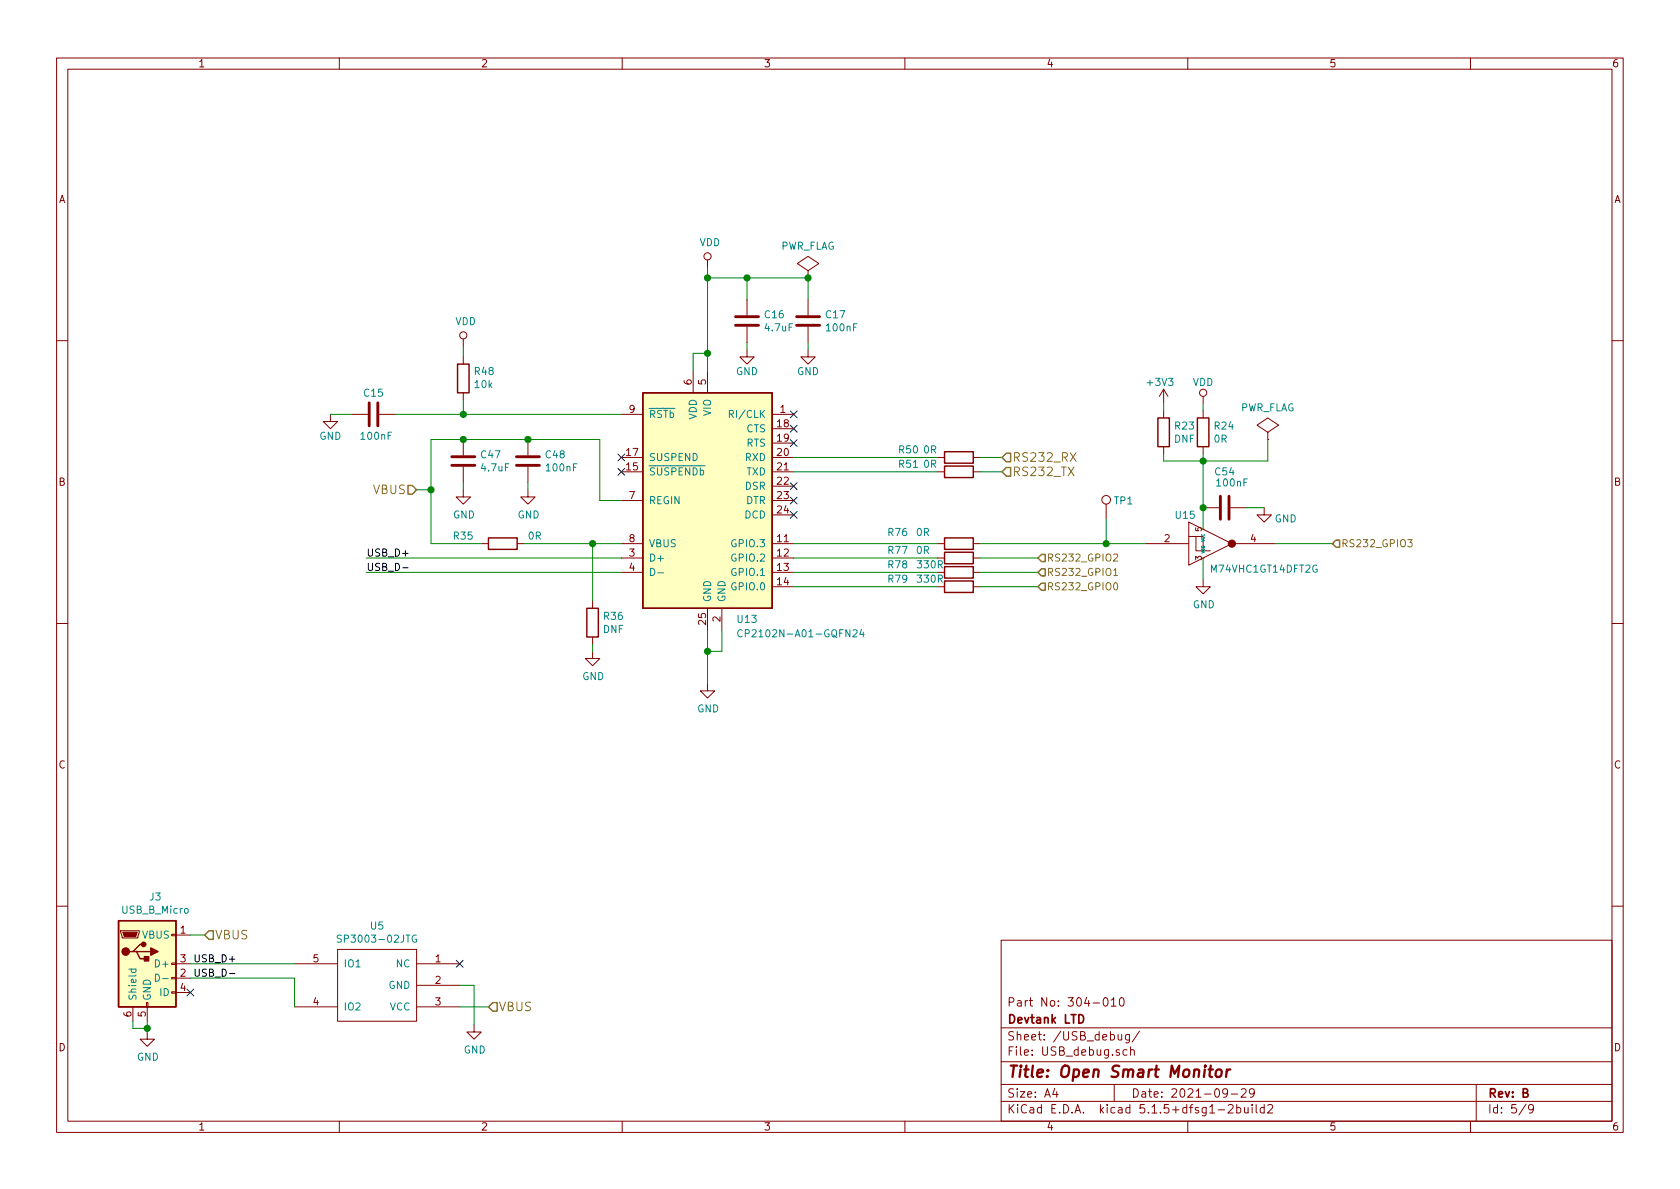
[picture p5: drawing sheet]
<svg xmlns="http://www.w3.org/2000/svg" width="297mm" height="210mm" viewBox="0 0 297 210" stroke-linecap="round" stroke-linejoin="round" font-family="sans-serif">
<g fill="none" stroke="#840000" stroke-width=".18">
<path d="M10 10.3h277v189.9h-277zM12 12.2h273v186.1h-273zM60 10.3v1.9M110 10.3v1.9M160 10.3v1.9M210 10.3v1.9M260 10.3v1.9M81.9 59.9v1.3M125.1 46v1.2M132.1 53v2.7M132.1 57.8v2.8M142.9 47.9l1.9-1.3-1.9-1.3-1.9 1.3 1.9 1.3v1.2"/>
<path d="M142.9 49.1h.1M142.9 53v2.7M142.9 57.8v2.8M10 60.2h2M58.4 73.3v1.2h1.3l-1.3 1.3-1.3-1.3h1.3M62.2 73.3h2.8M67.1 73.3h2.7M81.9 63.1v1.3M81.9 69.5v1.2M81.9 77.7v2.8M93.3 77.7v2.8M109.9 73.3h3.8"/>
<path d="M122.6 65.7v3.8M125.1 65.7v3.8M132.1 61.8v1.3h1.2l-1.2 1.3-1.3-1.3h1.3M136.5 73.3h3.8M136.5 75.8h3.8M136.5 78.4h3.8M142.9 61.8v1.3h1.2l-1.2 1.3-1.3-1.3h1.3M205.7 68.8l-.7 1.3M205.7 68.8v2.6M205.7 72.6v1.3M205.7 79v1.3M205.7 68.8l.8 1.3"/>
<path d="M212.7 70.1v1.3M212.7 72.6v1.3M212.7 79v1.3M224.2 76.4l1.9-1.2-1.9-1.3-2 1.3 2 1.2v1.3M224.2 77.7h.1M285 60.2h2M81.9 86.6v1.3h1.3l-1.3 1.2-1.3-1.2h1.3M81.9 82.5v2.8M85.1 96.1h1.3M91.4 96.1h1.3M93.3 86.6v1.3h1.3l-1.3 1.2-1.2-1.2h1.2M93.3 82.5v2.8"/>
<path d="M109.9 80.9h3.8M109.9 83.4h3.8M109.9 96.1h3.8M109.9 98.7h3.8M109.9 88.5h3.8M136.5 80.9h3.8M136.5 83.4h3.8M136.5 96.1h3.8M136.5 98.7h3.8M136.5 86h3.8M136.5 88.5h3.8M136.5 91.1h3.8"/>
<path d="M165.7 80.9h1.3M165.7 83.4h1.3M165.7 96.1h1.3M172.1 80.9h1.3M172.1 83.4h1.3M172.1 96.1h1.3M172.1 98.7h1.3M195.6 89.1v2.6M202.6 96.1h7.6M210.2 92.3l7.6 3.8-7.6 3.8zM210.2 94.9h1.3v2.5h1.2M211.5 94.9h1.2v2.5h1.3"/>
<path d="M212.7 89.8h2.8M217.6 89.8h2.7M217.8 96.1h7.6M223.5 89.8v1.3h1.3l-1.3 1.2-1.3-1.2h1.3M10 110.3h2M104.8 115.2v1.3h1.2l-1.2 1.2-1.3-1.2h1.3M104.8 106.3v1.3M104.8 112.6v1.3M109.9 101.2h3.8M125.1 107.6v3.8M127.6 107.6v3.8M136.5 101.2h3.8"/>
<path d="M136.5 103.8h3.8M165.7 103.8h1.3M172.1 101.2h1.3M172.1 103.8h1.3M212.7 102.5v1.3h1.3l-1.3 1.2-1.2-1.2h1.2M285 110.3h2M125.1 120.9v1.3h1.3l-1.3 1.2-1.3-1.2h1.3M10 160.2h2M21.3 164.6h3.3v.2l-.2 1.1h-2.8zM23.5 178v2.6M25.9 177.3h.3v.7h-.3zM26 178v2.6"/>
<path d="M30.4 175.4h.7v.2h-.7zM30.4 172.8h.7v.3h-.7zM30.4 170.3h.7v.3h-.7zM30.4 165.2h.7v.3h-.7zM31.1 165.3h2.6M31.1 173h2.6M31.1 170.4h2.6M31.1 175.5h2.6M52.1 170.4h7.6M52.1 178h7.6M59.7 167.9h14v12.7h-14zM73.7 170.4h7.6"/>
<path d="M73.7 174.2h7.6M73.7 178h7.6M177 166.3h108v32h-108zM195.2 176.6l.2-.2a.8 .8 0 0 1 .5 .8 .8 .8 0 0 1-.5 .7l-.2-.1-.2-.4zM196.5 176.9l.4-.5v1.5M196.5 177.9h.8M198.1 176.5l.3-.1a.94 .94 0 0 1 0 1.5h-.1a1 1 0 0 1-.2-1.4zM285 160.2h2M26 182.5v1.3h1.3l-1.3 1.2-1.2-1.2h1.2M60 198.3v1.9M83.8 181.2v1.3h1.3l-1.3 1.3-1.3-1.3h1.3M110 198.3v1.9"/>
<path d="M160 198.3v1.9M177 194.8h108M177 191.8h108M177 187.8h108M177 181.8h108M186.5 192.5l-.4 1h1M186.8 193v1M197 191.8v3M197.7 182.9v.8a.37 .37 0 0 0 .6 .1M198.3 182.9v1M199.3 185.7l-.5-.1-.2 .3 .1 .6h.6M199.7 182.9v1.2l-.3 .3-.3-.1"/>
<path d="M199.7 183l-.4-.1-.3 .3 .1 .6h.6M199.9 185.7h.1a.37 .37 0 0 1 .6 .1v.8M199.9 185.1v1.5M201.5 182.3l-1.3 2M210 198.3v1.9M215.4 196.3h1.1M217 193.2l-.1 .2a.48 .48 0 0 1-.6-.1v-.6a.48 .48 0 0 1 .6-.1l.1 .1a1.19 1.19 0 0 1-.2 1.2l-.5 .1M217.2 195.5l.2-.2h.4l.2 .5-.9 1h.9M217.7 193.5h1.1M218.7 195.9l.4-.1 .3 .3-.1 .6h-.6M218.7 195.3v1.5M219.5 192.7l.2-.2h.3l.3 .2v.3v.2l-.9 .8h.9"/>
<path d="M220 195.8l.1 .9 .3 .1 .3-.1M220.7 195.8v1M221.4 195.3v.2M221.4 195.8v1M221.8 193.2l-.3 .3h-.3l-.3-.3v-.4l.2-.2 .4-.1 .2 .2a1.13 1.13 0 0 1-.2 1.2l-.4 .1M222.1 195.3v1.3l.2 .2M223.5 195.9l-.4-.1-.3 .3 .1 .6 .2 .1 .4-.1M223.5 195.3v1.5M224.2 195.5l.2-.2h.3l.3 .5-.9 1h.9M260 198.3v1.9M261 191.8v6.5M269.8 195.2l-1.2 2"/>
<path d="M271.1 196l-.3 .3-.4-.1-.1-.2v-.4l.1-.2 .4-.1 .2 .2a1.19 1.19 0 0 1-.2 1.2l-.4 .1"/>
<circle cx="81.9" cy="59.3" r=".63"/>
<circle cx="125.1" cy="45.3" r=".63"/>
<circle cx="212.7" cy="69.5" r=".63"/>
<circle cx="195.6" cy="88.4" r=".76"/>
</g>
<path d="M213.7 189.1h.8M214.1 188.4l-.3 1.8 .1 .1 .4 .1M215.1 189.3a.51 .51 0 0 1 .5-.2 .51 .51 0 0 1 .4 .4v.6a.54 .54 0 0 1-.6 .4 .54 .54 0 0 1-.5-.4zM216.9 189.1l-.1 1.3M217.5 189.1a.55 .55 0 0 0-.6 .4" fill="none" stroke="#840000" stroke-width=".41"/>
<path d="M190.8 179.4a.75 .75 0 0 1 .8 .8 .75 .75 0 0 1-.8 .7z" fill="none" stroke="#840000" stroke-width=".3"/>
<path d="M130 57.5h4.1M130 56h4.1M140.8 57.5h4.1M140.8 56h4.1M65.3 71.2v4.1M66.8 71.2v4.1M79.9 82.3h4M79.9 80.8h4M91.3 82.3h4.1M91.3 80.8h4.1M215.8 87.8v4M217.3 87.8v4" fill="none" stroke="#840000" stroke-width=".51"/>
<g fill="none" stroke="#840000" stroke-width=".25">
<path d="M80.9 64.4h2v5.1h-2zM113.7 69.5h22.8v38.1h-22.8zM167 79.9h5.1v2h-5.1zM204.7 73.9h2.1v5.1h-2.1zM211.7 73.9h2v5.1h-2zM86.4 95.1h5v2h-5zM167 82.4h5.1v2h-5.1zM167 95.1h5.1v2h-5.1zM167 97.7h5.1v2h-5.1zM103.8 107.6h2v5h-2zM167 100.2h5.1v2h-5.1zM167 102.7h5.1v2.1h-5.1z"/>
<path d="M21 162.8h10.1v15.2h-10.1zM23.5 168.3h.6l.7 1.2h1.2M24.1 168.3h2.6M25.4 167h-.6l-1.3 1.3h-.6"/>
</g>
<g fill="#ffffc2" stroke="#ffffc2" stroke-width=".18">
<path d="M21 162.8h10.1v15.2h-10.1z"/>
<path d="M113.7 69.5h22.8v38.1h-22.8z"/>
</g>
<g fill="#840000" stroke="#840000" stroke-width=".25">
<path d="M25.5 169.2h.8v.7h-.8z"/>
<path d="M26.7 167.6l1.2 .7-1.2 .6z"/>
<circle cx="22.2" cy="168.3" r=".63"/>
<circle cx="25.4" cy="167" r=".38"/>
</g>
<g fill="#840000" stroke="#840000" stroke-width=".18">
<path d="M21.7 164.8h2.6l-.3 .8h-2z"/>
<circle cx="217.8" cy="96.1" r=".63"/>
</g>
<path d="M129 73.2h.6v-.5l-.2-.1h-.4v1.2M115 100.5a.64 .64 0 0 1 .8 .6 .64 .64 0 0 1-.8 .7zM116.3 101.3h1M131.2 111.5a.6 .6 0 0 0-.8 .4 .6 .6 0 0 0 .6 .7l.2-.1M152.3 111.3l-.3 .9h.8M152.6 111.8v.8M22.8 171.4h1.3M23.3 171.4l-.1 .3 .2 .3 .6-.1v-.5M27.5 172.3a.64 .64 0 0 1 .7 .6 .64 .64 0 0 1-.7 .6zM28.8 173h.9M60.4 165.4l-.5-.1-.3 .3 .1 .3 .6 .2v.4l-.2 .1h-.5M73.6 165.4a.59 .59 0 0 0-.7 .6 .59 .59 0 0 0 .7 .6l.1-.5h-.3" fill="none" stroke="#008484" stroke-width=".18"/>
<g fill="none" stroke="#008400" stroke-width=".18">
<path d="M125.1 49.1h17.8v3.9M125.1 47.2v18.5M132.1 49.1v3.9M58.4 73.3h3.8M69.8 73.3h40.1M81.9 61.2v1.9M81.9 70.7v2.6M125.1 62.5h-2.5v3.2M132.1 60.6v1.2M142.9 60.6v1.2M205.7 71.4v1.2M212.7 71.4v1.2"/>
<path d="M224.2 77.7v3.8h-18.5v-1.2M64.8 98.7h45.1M73.7 86.6h2.5M81.9 85.3v1.3M92.7 96.1h17.2M93.3 85.3v1.3M104.8 96.1v10.2M109.9 88.5h-3.9v-10.8h-29.8v18.4h8.9M140.3 96.1h25.4M140.3 98.7h25.4M140.3 83.4h25.4M140.3 80.9h25.4"/>
<path d="M173.4 96.1h29.2M173.4 98.7h10.1M173.4 83.4h3.8M173.4 80.9h3.8M195.6 91.7v4.4M212.7 80.3v13.3M212.7 98.7v3.8M220.3 89.8h3.2M225.4 96.1h10.2M64.8 101.2h45.1M104.8 113.9v1.3M125.1 111.4v9.5"/>
<path d="M127.6 111.4v3.8h-2.5M140.3 101.2h25.4M140.3 103.8h25.4M173.4 101.2h10.1M173.4 103.8h10.1M33.7 173h18.4v5M33.7 170.4h18.4M33.7 165.3h2.5M81.3 178h5.1M81.3 174.2h2.5v7M23.5 180.6v1.3h2.5M26 180.6v1.9"/>
</g>
<path d="M196.9 98.1l.5-.1 .2 .3v.2l-.8 .7h.8M248.9 95.4h.8l-.4 .5 .3 .1v.6l-.5 .1-.2-.1M196.9 100.9l.4-.4v1.3M196.9 101.8h.7M197 103.2l.2-.2a.69 .69 0 0 1 .4 .7 .69 .69 0 0 1-.4 .6l-.2-.2-.1-.3z" fill="none" stroke="#848400" stroke-width=".18"/>
<path d="M72.1 85.8h.8l.8 .8-.8 .8h-.8zM177.9 82.7h.8v1.5h-.8l-.7-.8zM177.9 80.1h.8v1.6h-.8l-.7-.8zM183.5 98.7l.6-.7h.7v1.3h-.7zM236.2 95.5h.7v1.3h-.7l-.6-.7zM184.1 103.1h.7v1.3h-.7l-.6-.6zM184.1 100.6h.7v1.2h-.7l-.6-.6zM37 164.6h.7v1.5h-.7l-.8-.8zM87.1 177.3h.8v1.5h-.8l-.7-.8z" fill="none" stroke="#848400" stroke-width=".25"/>
<path d="M71.2 100.4h1M34.5 171.4v1l.2 .2h.4l.1-.2v-1" fill="none" stroke="#000" stroke-width=".18"/>
<g fill="#008400" stroke="#008400" stroke-width=".25">
<circle cx="125.1" cy="115.2" r=".51"/>
<circle cx="93.3" cy="77.7" r=".51"/>
<circle cx="125.1" cy="62.5" r=".51"/>
<circle cx="142.9" cy="49.1" r=".51"/>
<circle cx="76.2" cy="86.6" r=".51"/>
<circle cx="81.9" cy="73.3" r=".51"/>
<circle cx="212.7" cy="81.5" r=".51"/>
<circle cx="104.8" cy="96.1" r=".51"/>
<circle cx="212.7" cy="89.8" r=".51"/>
<circle cx="195.6" cy="96.1" r=".51"/>
<circle cx="125.1" cy="49.1" r=".51"/>
<circle cx="81.9" cy="77.7" r=".51"/>
<circle cx="26" cy="181.9" r=".51"/>
<circle cx="132.1" cy="49.1" r=".51"/>
</g>
<g fill="none" stroke="#000084" stroke-width=".18">
<path d="M139.7 72.7l1.2 1.2M139.7 77.7l1.2 1.3M139.7 75.2l1.2 1.2M140.9 72.7l-1.2 1.2M140.9 77.7l-1.2 1.3M140.9 75.2l-1.2 1.2M109.2 80.3l1.3 1.2M109.2 82.8l1.3 1.2M110.5 80.3l-1.3 1.2M110.5 82.8l-1.3 1.2M139.7 90.4l1.2 1.3M139.7 85.4l1.2 1.2"/>
<path d="M139.7 87.9l1.2 1.2M140.9 90.4l-1.2 1.3M140.9 85.4l-1.2 1.2M140.9 87.9l-1.2 1.2M33 174.9l1.3 1.2M34.3 174.9l-1.3 1.2M80.7 169.8l1.2 1.2M81.9 169.8l-1.2 1.2"/>
</g>
<text font-size="2.8" fill="#840000" x="178" y="190.5">Title: Open Smart Monitor</text>
<g font-size="2.1" fill="#848400">
<text x="178.9" y="81.7">RS232_RX</text>
<text x="66" y="87.4">VBUS</text>
<text x="178.9" y="84.2">RS232_TX</text>
<text x="38" y="166.1">VBUS</text>
<text x="88.1" y="178.8">VBUS</text>
</g>
<g font-size="2.1" fill="#840000">
<text x="178" y="178">Part No: 304-010</text>
<text x="178" y="184">Sheet: /USB_debug/</text>
<text x="178" y="181">Devtank LTD</text>
<text x="178" y="186.7">File: USB_debug.sch</text>
<text x="178" y="196.9">KiCad E.D.A. kicad 5.1.5+dfsg1-2build2</text>
<text x="178" y="194.1">Size: A4</text>
<text x="200" y="194.1">Date: 2021-09-29</text>
<text x="263" y="194.1">Rev: B</text>
<text x="263" y="196.9">Id: 5/9</text>
</g>
<g font-size="1.8" fill="#840000">
<text x="35" y="11.9">1</text>
<text x="85" y="11.9">2</text>
<text x="135" y="11.9">3</text>
<text x="185" y="11.9">4</text>
<text x="235" y="11.9">5</text>
<text x="285" y="11.9">6</text>
<text x="10.4" y="35.9">A</text>
<text x="285.4" y="35.9">A</text>
<text x="122.3" y="68" transform="rotate(-90 122.3 68)">6</text>
<text x="124.8" y="68" transform="rotate(-90 124.8 68)">5</text>
<text x="111.3" y="73">9</text>
<text x="137.5" y="75.6">18</text>
<text x="137.9" y="73">1</text>
<text x="110.8" y="83.2">15</text>
<text x="110.8" y="80.6">17</text>
<text x="137.5" y="78.1">19</text>
<text x="137.5" y="80.6">20</text>
<text x="137.5" y="83.2">21</text>
<text x="10.4" y="85.9">B</text>
<text x="111.3" y="88.3">7</text>
<text x="137.5" y="85.7">22</text>
<text x="137.5" y="88.3">23</text>
<text x="285.4" y="85.9">B</text>
<text x="111.3" y="95.9">8</text>
<text x="137.5" y="95.9">11</text>
<text x="137.5" y="90.8">24</text>
<text x="205.9" y="95.9">2</text>
<text x="221.1" y="95.9">4</text>
<text x="111.3" y="98.4">3</text>
<text x="111.3" y="101">4</text>
<text x="137.5" y="98.4">12</text>
<text x="137.5" y="101">13</text>
<text x="162.3" y="100.5">330R</text>
<text x="137.5" y="103.5">14</text>
<text x="124.8" y="110.4" transform="rotate(-90 124.8 110.4)">25</text>
<text x="127.4" y="110" transform="rotate(-90 127.4 110)">2</text>
<text x="10.4" y="135.9">C</text>
<text x="285.4" y="135.9">C</text>
<text x="31.9" y="165.1">1</text>
<text x="31.9" y="172.7">2</text>
<text x="31.9" y="170.2">3</text>
<text x="55.4" y="170.2">5</text>
<text x="77" y="170.2">1</text>
<text x="77" y="174">2</text>
<text x="23.2" y="179.8" transform="rotate(-90 23.2 179.8)">6</text>
<text x="25.8" y="179.8" transform="rotate(-90 25.8 179.8)">5</text>
<text x="31.9" y="175.3">4</text>
<text x="55.4" y="177.8">4</text>
<text x="77" y="177.8">3</text>
<text x="10.4" y="185.9">D</text>
<text x="285.4" y="185.9">D</text>
<text x="35" y="199.9">1</text>
<text x="85" y="199.9">2</text>
<text x="135" y="199.9">3</text>
<text x="185" y="199.9">4</text>
<text x="235" y="199.9">5</text>
<text x="285" y="199.9">6</text>
</g>
<g font-size="1.8" fill="#008484">
<text x="123.7" y="43.5">VDD</text>
<text x="137.9" y="44.2">PWR_FLAG</text>
<text x="80.5" y="57.5">VDD</text>
<text x="135.3" y="56.3">C16</text>
<text x="135.4" y="58.6">4.7uF</text>
<text x="146.1" y="56.3">C17</text>
<text x="146.3" y="58.6">100nF</text>
<text x="64.4" y="70.1">C15</text>
<text x="84" y="66.3">R48</text>
<text x="84" y="68.6">10k</text>
<text x="130.1" y="66.3">GND</text>
<text x="140.9" y="66.3">GND</text>
<text x="203" y="68.2">+3V3</text>
<text x="210.9" y="68.2">VDD</text>
<text x="56.5" y="77.8">GND</text>
<text x="64" y="77.8">100nF</text>
<text x="114.7" y="73.9">RSTb</text>
<text x="123.2" y="74.2" transform="rotate(-90 123.2 74.2)">VDD</text>
<text x="125.7" y="73.5" transform="rotate(-90 125.7 73.5)">VIO</text>
<text x="129.6" y="73.9">RI/CLK</text>
<text x="132" y="76.4">CTS</text>
<text x="207.8" y="76">R23</text>
<text x="214.8" y="76">R24</text>
<text x="219.2" y="72.7">PWR_FLAG</text>
<text x="85.1" y="81">C47</text>
<text x="85.2" y="83.4">4.7uF</text>
<text x="96.5" y="81">C48</text>
<text x="96.7" y="83.4">100nF</text>
<text x="114.7" y="81.5">SUSPEND</text>
<text x="131.8" y="81.5">RXD</text>
<text x="132" y="79">RTS</text>
<text x="159" y="80.2">R50</text>
<text x="159" y="82.7">R51</text>
<text x="163.3" y="80.2">0R</text>
<text x="163.3" y="82.7">0R</text>
<text x="207.6" y="78.3">DNF</text>
<text x="214.7" y="78.3">0R</text>
<text x="114.7" y="84.1">SUSPENDb</text>
<text x="114.7" y="89.1">REGIN</text>
<text x="131.8" y="86.6">DSR</text>
<text x="131.9" y="89.1">DTR</text>
<text x="132" y="84.1">TXD</text>
<text x="197" y="89.2">TP1</text>
<text x="214.9" y="84.1">C54</text>
<text x="215.3" y="86">100nF</text>
<text x="80.1" y="91.7">GND</text>
<text x="80.3" y="95.4">R35</text>
<text x="91.5" y="91.7">GND</text>
<text x="93.4" y="95.4">0R</text>
<text x="131.7" y="91.7">DCD</text>
<text x="157.1" y="94.8">R76</text>
<text x="162.1" y="94.8">0R</text>
<text x="207.9" y="91.7">U15</text>
<text x="225.4" y="92.4">GND</text>
<text x="114.7" y="99.3">D+</text>
<text x="114.7" y="96.8">VBUS</text>
<text x="129.6" y="96.8">GPIO.3</text>
<text x="129.6" y="99.3">GPIO.2</text>
<text x="129.6" y="101.8">GPIO.1</text>
<text x="157.1" y="100.5">R78</text>
<text x="157.1" y="98">R77</text>
<text x="162.1" y="98">0R</text>
<text x="214.3" y="101.3">M74VHC1GT14DFT2G</text>
<text x="125.7" y="106.5" transform="rotate(-90 125.7 106.5)">GND</text>
<text x="128.3" y="106.5" transform="rotate(-90 128.3 106.5)">GND</text>
<text x="129.6" y="104.4">GPIO.0</text>
<text x="157.1" y="103">R79</text>
<text x="162.3" y="103">330R</text>
<text x="210.9" y="107.6">GND</text>
<text x="106.7" y="111.9">DNF</text>
<text x="106.8" y="109.6">R36</text>
<text x="130.5" y="110.2">U13</text>
<text x="132" y="112.7">CP2102N-A01-GQFN24</text>
<text x="102.9" y="120.3">GND</text>
<text x="123.3" y="126">GND</text>
<text x="21.6" y="161.6">USB_B_Micro</text>
<text x="26.5" y="159.3">J3</text>
<text x="25.2" y="166">VBUS</text>
<text x="60.5" y="166.7">SP3003-02JTG</text>
<text x="65.6" y="164.4">U5</text>
<text x="27.8" y="171.1">D+</text>
<text x="60.7" y="171.1">IO1</text>
<text x="70.1" y="171.1">NC</text>
<text x="24.1" y="177" transform="rotate(-90 24.1 177)">Shield</text>
<text x="26.7" y="177" transform="rotate(-90 26.7 177)">GND</text>
<text x="28.3" y="176.1">ID</text>
<text x="60.7" y="178.7">IO2</text>
<text x="68.7" y="174.9">GND</text>
<text x="68.9" y="178.7">VCC</text>
<text x="24.2" y="187.6">GND</text>
<text x="82" y="186.3">GND</text>
</g>
<g font-size="1.8">
<text x="64.8" y="101">USB_D-</text>
<text x="64.8" y="98.4">USB_D+</text>
<text x="34.9" y="170.2">USB_D+</text>
<text x="35.3" y="172.7">USB_D-</text>
</g>
<g font-size="1.8" fill="#848400">
<text x="185" y="101.8">RS232_GPIO1</text>
<text x="185" y="99.3">RS232_GPIO2</text>
<text x="237.1" y="96.8">RS232_GPIO3</text>
<text x="185" y="104.4">RS232_GPIO0</text>
</g>
<g font-size="1.4" fill="#840000">
<text x="212.5" y="94" transform="rotate(-90 212.5 94)">5</text>
<text x="212.5" y="99.1" transform="rotate(-90 212.5 99.1)">3</text>
</g>
<g font-size=".7" fill="#008484">
<text x="213" y="95.9" transform="rotate(-90 213 95.9)">VCC</text>
<text x="213" y="97.9" transform="rotate(-90 213 97.9)">VSS</text>
</g>
</svg>
